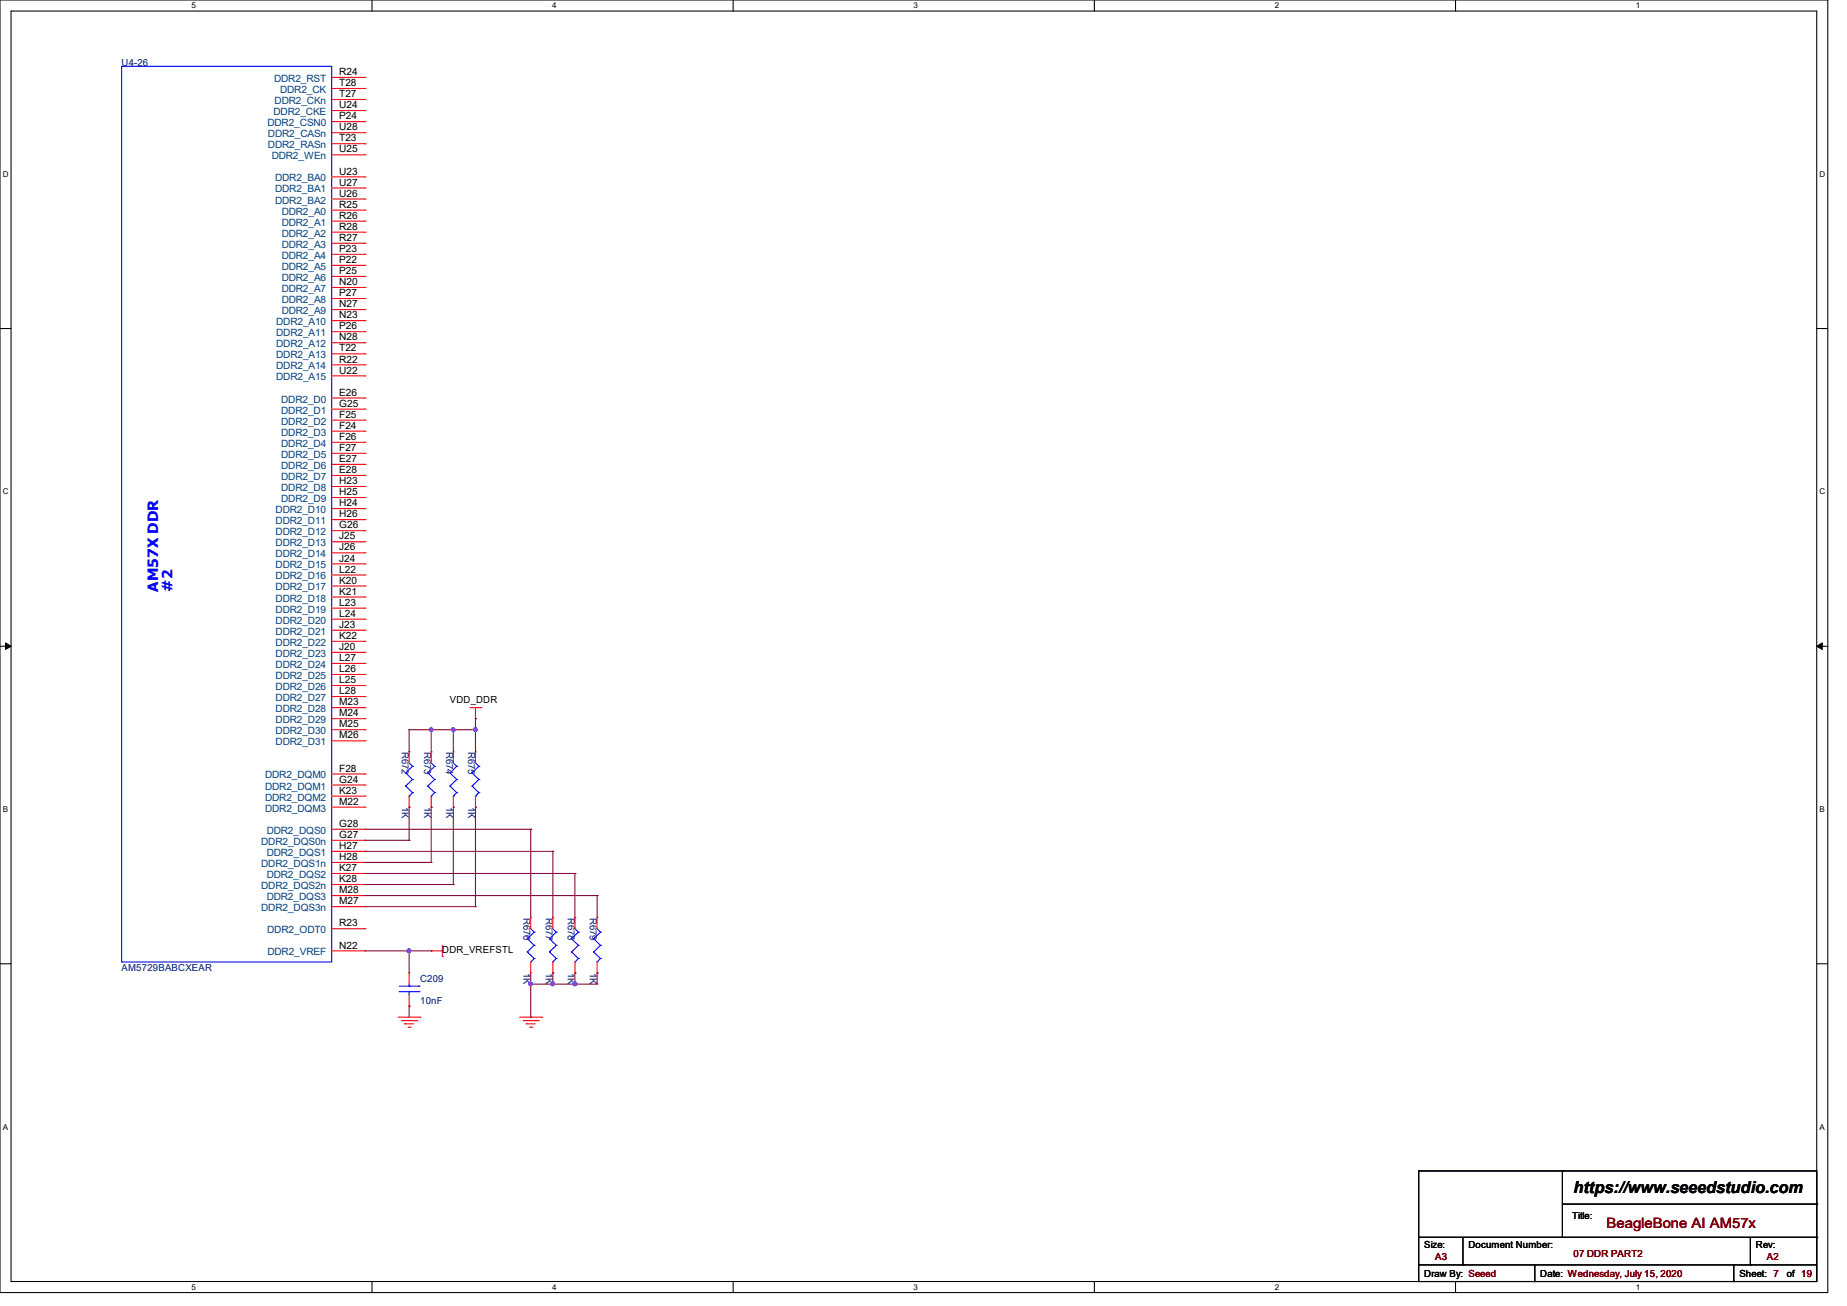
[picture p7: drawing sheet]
<svg xmlns="http://www.w3.org/2000/svg" width="297mm" height="210mm" viewBox="0 0 297 210" stroke-linecap="round" stroke-linejoin="round" font-family="sans-serif">
<path d="M0 0h293.9v207.9h-293.9zM1.8 1.8h290.3v204.3h-290.3z" fill="none" stroke="#000" stroke-width=".17"/>
<g fill="#fff">
<path d="M30.8 .2h.7v1.4h-.7z"/>
<path d="M30.8 206.2h.7v1.4h-.7z"/>
</g>
<path d="M59.8 0v1.8M59.8 206.1v1.8" fill="none" stroke="#000" stroke-width=".17"/>
<g fill="#fff">
<path d="M88.8 .2h.7v1.4h-.7z"/>
<path d="M88.8 206.2h.7v1.4h-.7z"/>
</g>
<path d="M117.9 0v1.8M117.9 206.1v1.8" fill="none" stroke="#000" stroke-width=".17"/>
<g fill="#fff">
<path d="M146.9 .2h.7v1.4h-.7z"/>
<path d="M146.9 206.2h.7v1.4h-.7z"/>
</g>
<path d="M176 0v1.8M176 206.1v1.8" fill="none" stroke="#000" stroke-width=".17"/>
<g fill="#fff">
<path d="M205 .2h.7v1.4h-.7z"/>
<path d="M205 206.2h.7v1.4h-.7z"/>
</g>
<path d="M234.1 0v1.8M234.1 206.1v1.8" fill="none" stroke="#000" stroke-width=".17"/>
<g fill="#fff">
<path d="M263.1 .2h.6v1.4h-.6z"/>
<path d="M263.1 206.2h.6v1.4h-.6z"/>
<path d="M.5 27.3h.9v1.4h-.9z"/>
<path d="M292.6 27.3h.9v1.4h-.9z"/>
<path d="M.5 78.4h.9v1.4h-.9z"/>
<path d="M292.6 78.4h.9v1.4h-.9z"/>
</g>
<path d="M0 52.8h1.8M292.1 52.8h1.8" fill="none" stroke="#000" stroke-width=".17"/>
<g fill="#fff">
<path d="M.5 129.5h.8v1.4h-.8z"/>
<path d="M292.6 129.5h.8v1.4h-.8z"/>
</g>
<path d="M0 103.9h1.8M292.1 103.9h1.8" fill="none" stroke="#000" stroke-width=".17"/>
<path d="M.9 103.4l.9 .5-.9 .5zM292.1 103.9l.9-.5v1z" fill="#000" stroke="#000" stroke-width=".16"/>
<g fill="#fff">
<path d="M.5 180.5h.8v1.4h-.8z"/>
<path d="M292.6 180.5h.8v1.4h-.8z"/>
</g>
<g fill="none" stroke="#000" stroke-width=".17">
<path d="M0 155h1.8M292.1 155h1.8M228.1 188.3h64v17.8h-64zM228.1 199h64M235.2 199v4.4M251.2 188.3h.1M251.2 188.3v10.7M251.2 193.6h40.9M281.5 199v4.4M292.1 199h.1M292.1 193.6h.1M228.1 203.4h.1"/>
<path d="M228.1 203.4h64M235.2 203.4h.1M246.8 206.1h.1M246.8 203.4v2.7M278.8 206.1h.1M278.8 203.4v2.7M281.5 203.4h.1"/>
</g>
<g fill="none" stroke="#f00" stroke-width=".17">
<path d="M53.3 12.4h5.4M53.3 14.2h5.4M53.3 16h5.4M53.3 17.8h5.4M53.3 19.6h5.4M58.7 12.4h.1M58.7 14.2h.1M58.7 16h.1M58.7 17.8h.1M58.7 19.6h.1M53.3 21.3h5.4M53.3 23.1h5.4"/>
<path d="M53.3 24.9h5.4M53.3 28.4h5.4M53.3 30.2h5.4M53.3 32h5.4M53.3 33.8h5.4M53.3 35.6h5.4M53.3 37.3h5.4M53.3 39.1h5.4M58.7 21.3h.1M58.7 23.1h.1M58.7 24.9h.1M58.7 28.4h.1"/>
<path d="M58.7 30.2h.1M58.7 32h.1M58.7 33.8h.1M58.7 35.6h.1M58.7 37.3h.1M58.7 39.1h.1M53.3 40.9h5.4M53.3 42.7h5.4M53.3 44.4h5.4M53.3 46.2h5.4M53.3 48h5.4M53.3 49.8h5.4"/>
<path d="M53.3 51.6h5.4M53.3 53.3h5.4M53.3 55.1h5.4M53.3 56.9h5.4M53.3 58.7h5.4M58.7 40.9h.1M58.7 42.7h.1M58.7 44.4h.1M58.7 46.2h.1M58.7 48h.1M58.7 49.8h.1M58.7 51.6h.1"/>
<path d="M58.7 53.3h.1M58.7 55.1h.1M58.7 56.9h.1M58.7 58.7h.1M53.3 60.5h5.4M53.3 64h5.4M53.3 65.8h5.4M53.3 67.6h5.4M53.3 69.3h5.4M53.3 71.1h5.4M53.3 72.9h5.4M53.3 74.7h5.4"/>
<path d="M53.3 76.5h5.4M53.3 78.2h5.4M58.7 60.5h.1M58.7 64h.1M58.7 65.8h.1M58.7 67.6h.1M58.7 69.3h.1M58.7 71.1h.1M58.7 72.9h.1M58.7 74.7h.1M58.7 76.5h.1M58.7 78.2h.1"/>
<path d="M53.3 80h5.4M53.3 81.8h5.4M53.3 83.6h5.4M53.3 85.3h5.4M53.3 87.1h5.4M53.3 88.9h5.4M53.3 90.7h5.4M53.3 92.5h5.4M53.3 94.2h5.4M53.3 96h5.4M53.3 97.8h5.4M53.3 99.6h5.4"/>
<path d="M58.7 80h.1M58.7 81.8h.1M58.7 83.6h.1M58.7 85.3h.1M58.7 87.1h.1M58.7 88.9h.1M58.7 90.7h.1M58.7 92.5h.1M58.7 94.2h.1M58.7 96h.1M58.7 97.8h.1M58.7 99.6h.1"/>
<path d="M53.3 113.8h5.4M53.3 101.3h5.4M53.3 103.1h5.4M53.3 104.9h5.4M53.3 106.7h5.4M53.3 108.5h5.4M53.3 110.2h5.4M53.3 112h5.4M53.3 115.6h5.4M53.3 117.3h5.4M53.3 119.1h5.4M58.7 101.3h.1"/>
<path d="M58.7 103.1h.1M58.7 104.9h.1M58.7 106.7h.1M58.7 108.5h.1M58.7 110.2h.1M58.7 112h.1M58.7 113.8h.1M58.7 115.6h.1M58.7 117.3h.1M58.7 119.1h.1M75.6 113.8h1.7M76.5 115.6h.1"/>
<path d="M76.5 113.8v1.8M77.3 113.8h.1M53.3 124.5h5.4M53.3 126.2h5.4M53.3 128h5.4M53.3 129.8h5.4M53.3 133.3h5.4M53.3 135.1h5.4M53.3 136.9h5.4M53.3 138.7h5.4M58.7 124.5h.1M58.7 126.2h.1"/>
<path d="M58.7 128h.1M58.7 129.8h.1M58.7 133.3h.1M58.7 135.1h.1M58.7 136.9h.1M58.7 138.7h.1M65.8 120.9h.1M65.8 129.8h.1M65.8 120.9v1.8M65.8 128v1.8M69.3 120.9h.1M69.3 129.8h.1"/>
<path d="M69.3 120.9v1.8M69.3 128v1.8M72.9 120.9h.1M72.9 129.8h.1M72.9 120.9v1.8M72.9 128v1.8M76.5 120.9h.1M76.5 129.8h.1M76.5 120.9v1.8M76.5 128v1.8M53.3 152.9h5.4M53.3 140.5h5.4"/>
<path d="M53.3 142.2h5.4M53.3 144h5.4M53.3 145.8h5.4M53.3 149.4h5.4M58.7 140.5h.1M58.7 142.2h.1M58.7 144h.1M58.7 145.8h.1M58.7 149.4h.1M58.7 152.9h.1M65.8 156.5h.1M65.8 156.5v1.7"/>
<path d="M69.3 152.9h.1M69.3 152.9h1.8M71.1 153.8h.1M71.1 152v1.8M85.3 147.6h.1M85.3 156.5h.1M85.3 147.6v1.8M85.3 154.7v1.8M88.9 147.6h.1M88.9 156.5h.1M88.9 147.6v1.8M88.9 154.7v1.8"/>
<path d="M92.5 147.6h.1M92.5 156.5h.1M92.5 147.6v1.8M92.5 154.7v1.8M96 147.6h.1M96 156.5h.1M96 147.6v1.8M96 154.7v1.8M64 163.6h3.6M64.6 164.1h2.4M65.1 164.6h.1M65.1 164.6h1.4"/>
<path d="M65.6 165.2h.4M65.8 161.8h.1M65.8 160v1.8M66 165.2h.1M67 164.1h.1M67.6 163.6h.1M83.6 163.6h3.5M84.1 164.1h2.5M84.6 164.6h.1M84.6 164.6h1.5M85.2 165.2h.3M85.5 165.2h.1"/>
<path d="M86.6 164.1h.1M87.1 163.6h.1"/>
</g>
<g fill="none" stroke="#00f" stroke-width=".17">
<path d="M19.6 10.7h33.7v144h-33.7zM65.2 124.3h.1M65.2 126.4h.1M65.2 124.3l1.1 1M65.2 126.4l1.1 1.1M65.8 128h.1M65.8 122.7l.5 .5M66.3 123.2h.1M66.3 125.3h.1M66.3 127.5h.1M66.3 123.2l-1.1 1.1M66.3 125.3l-1.1 1.1"/>
<path d="M66.3 127.5l-.5 .5M68.8 124.3h.1M68.8 126.4h.1M68.8 124.3l1.1 1M68.8 126.4l1.1 1.1M69.3 128h.1M69.3 122.7l.6 .5M69.9 123.2h.1M69.9 125.3h.1M69.9 127.5h.1M69.9 123.2l-1.1 1.1M69.9 125.3l-1.1 1.1"/>
<path d="M69.9 127.5l-.6 .5M72.3 124.3h.1M72.3 126.4h.1M72.3 124.3l1.1 1M72.3 126.4l1.1 1.1M72.9 128h.1M72.9 122.7l.5 .5M73.4 123.2h.1M73.4 125.3h.1M73.4 127.5h.1M73.4 123.2l-1.1 1.1M73.4 125.3l-1.1 1.1"/>
<path d="M73.4 127.5l-.5 .5M75.9 124.3h.1M75.9 126.4h.1M75.9 124.3l1.1 1M75.9 126.4l1.1 1.1M76.5 128h.1M76.5 122.7l.5 .5M77 123.2h.1M77 125.3h.1M77 127.5h.1M77 123.2l-1.1 1.1M77 125.3l-1.1 1.1"/>
<path d="M77 127.5l-.5 .5M64.2 158.6h3.2M64.2 159.5h3.2M65.8 159.5h.1M65.8 158.6h.1M65.8 158.2v.4M65.8 159.5v.5M67.4 158.6h.1M67.4 159.5h.1M84.8 151h.1M84.8 153.1h.1M84.8 151l1.1 1"/>
<path d="M84.8 153.1l1.1 1M85.3 154.7h.1M85.3 149.4l.6 .5M85.9 149.9h.1M85.9 152h.1M85.9 154.1h.1M85.9 149.9l-1.1 1.1M85.9 152l-1.1 1.1M85.9 154.1l-.6 .6M88.3 151h.1M88.3 153.1h.1M88.3 151l1.2 1"/>
<path d="M88.3 153.1l1.2 1M88.9 154.7h.1M88.9 149.4l.6 .5M89.5 149.9h.1M89.5 152h.1M89.5 154.1h.1M89.5 149.9l-1.2 1.1M89.5 152l-1.2 1.1M89.5 154.1l-.6 .6M91.9 151h.1M91.9 153.1h.1M91.9 151l1.1 1"/>
<path d="M91.9 153.1l1.1 1M92.5 154.7h.1M92.5 149.4l.5 .5M93 149.9h.1M93 152h.1M93 154.1h.1M93 149.9l-1.1 1.1M93 152l-1.1 1.1M93 154.1l-.5 .6M95.5 151h.1M95.5 153.1h.1M95.5 151l1.1 1"/>
<path d="M95.5 153.1l1.1 1M96 154.7h.1M96 149.4l.6 .5M96.6 149.9h.1M96.6 152h.1M96.6 154.1h.1M96.6 149.9l-1.1 1.1M96.6 152l-1.1 1.1M96.6 154.1l-.6 .6"/>
</g>
<g fill="none" stroke="#800040" stroke-width=".17">
<path d="M65.8 117.3h.1M65.8 117.3v3.6M65.8 117.3h10.7M69.3 117.3h.1M69.3 117.3v3.6M72.9 117.3h.1M72.9 117.3v3.6M76.5 117.3h.1M76.5 115.6h.1M76.5 115.6v5.3M58.7 135.1h7.1M58.7 138.7h10.6"/>
<path d="M58.7 133.3h26.6M58.7 136.9h30.2M65.8 135.1h.1M65.8 129.8h.1M65.8 129.8v5.3M69.3 138.7h.1M69.3 129.8h.1M69.3 129.8v8.9M72.9 129.8h.1M72.9 129.8v12.4M76.5 129.8h.1M76.5 129.8v16"/>
<path d="M85.3 133.3h.1M85.3 133.3v14.3M88.9 136.9h.1M88.9 136.9v10.7M58.7 152.9h10.6M58.7 142.2h14.2M58.7 145.8h17.8M58.7 140.5h33.8M58.7 144h37.3M65.8 152.9h.1M65.8 152.9v3.6M69.3 152.9h.1"/>
<path d="M72.9 142.2h.1M76.5 145.8h.1M85.3 158.2h.1M85.3 156.5v7.1M85.3 158.2h10.7M88.9 158.2h.1M88.9 156.5h.1M88.9 156.5v1.7M92.5 140.5h.1M92.5 156.5h.1M92.5 158.2h.1M92.5 140.5v7.1"/>
<path d="M92.5 156.5v1.7M96 144h.1M96 156.5h.1M96 158.2h.1M96 144v3.6M96 156.5v1.7M65.8 161.8h.1M65.8 161.8v1.8M85.3 163.6h.1"/>
</g>
<g fill="#f0f" stroke="#f0f" stroke-width=".17">
<circle cx="65.8" cy="152.9" r=".32"/>
<circle cx="69.3" cy="117.3" r=".32"/>
<circle cx="72.9" cy="117.3" r=".32"/>
<circle cx="76.4" cy="117.3" r=".32"/>
<circle cx="85.3" cy="158.2" r=".32"/>
<circle cx="92.4" cy="158.2" r=".32"/>
<circle cx="88.9" cy="158.2" r=".32"/>
</g>
<text font-size="2.6" x="253" y="191.8">https://www.seeedstudio.com</text>
<g font-size="2.3" fill="#00f">
<text x="25.4" y="95.1" transform="rotate(-90 25.4 95.1)">AM57X DDR</text>
<text x="27.7" y="95.1" transform="rotate(-90 27.7 95.1)">#2</text>
</g>
<text font-size="2.3" fill="#800000" x="258.4" y="197.5">BeagleBone AI AM57x</text>
<g font-size="1.6" fill="#000080">
<text x="19.6" y="10.7">U4-26</text>
<text x="64.6" y="120.9" transform="rotate(90 64.6 120.9)">R672</text>
<text x="68.2" y="120.9" transform="rotate(90 68.2 120.9)">R673</text>
<text x="71.8" y="120.9" transform="rotate(90 71.8 120.9)">R674</text>
<text x="75.3" y="120.9" transform="rotate(90 75.3 120.9)">R675</text>
<text x="64.6" y="129.8" transform="rotate(90 64.6 129.8)">1K</text>
<text x="68.2" y="129.8" transform="rotate(90 68.2 129.8)">1K</text>
<text x="71.8" y="129.8" transform="rotate(90 71.8 129.8)">1K</text>
<text x="75.3" y="129.8" transform="rotate(90 75.3 129.8)">1K</text>
<text x="84.2" y="147.6" transform="rotate(90 84.2 147.6)">R676</text>
<text x="87.8" y="147.6" transform="rotate(90 87.8 147.6)">R677</text>
<text x="91.3" y="147.6" transform="rotate(90 91.3 147.6)">R678</text>
<text x="94.9" y="147.6" transform="rotate(90 94.9 147.6)">R679</text>
<text x="19.6" y="156.1">AM5729BABCXEAR</text>
<text x="67.6" y="157.9">C209</text>
<text x="67.6" y="161.5">10nF</text>
<text x="84.2" y="156.5" transform="rotate(90 84.2 156.5)">1K</text>
<text x="87.8" y="156.5" transform="rotate(90 87.8 156.5)">1K</text>
<text x="91.3" y="156.5" transform="rotate(90 91.3 156.5)">1K</text>
<text x="94.9" y="156.5" transform="rotate(90 94.9 156.5)">1K</text>
</g>
<g font-size="1.6" fill="#004080">
<text x="44.1" y="13.2">DDR2_RST</text>
<text x="44.2" y="16.7">DDR2_CKn</text>
<text x="45" y="14.9">DDR2_CK</text>
<text x="43" y="20.3">DDR2_CSN0</text>
<text x="43.1" y="22.1">DDR2_CASn</text>
<text x="43.1" y="23.8">DDR2_RASn</text>
<text x="44" y="18.5">DDR2_CKE</text>
<text x="43.7" y="25.6">DDR2_WEn</text>
<text x="44.2" y="29.2">DDR2_BA0</text>
<text x="44.2" y="30.9">DDR2_BA1</text>
<text x="44.2" y="32.7">DDR2_BA2</text>
<text x="45.3" y="34.5">DDR2_A0</text>
<text x="45.3" y="36.3">DDR2_A1</text>
<text x="45.3" y="38.1">DDR2_A2</text>
<text x="45.3" y="39.8">DDR2_A3</text>
<text x="45.3" y="41.6">DDR2_A4</text>
<text x="45.3" y="43.4">DDR2_A5</text>
<text x="45.3" y="45.2">DDR2_A6</text>
<text x="45.3" y="46.9">DDR2_A7</text>
<text x="44.4" y="52.3">DDR2_A10</text>
<text x="45.3" y="48.7">DDR2_A8</text>
<text x="45.3" y="50.5">DDR2_A9</text>
<text x="44.4" y="54.1">DDR2_A11</text>
<text x="44.4" y="55.8">DDR2_A12</text>
<text x="44.4" y="57.6">DDR2_A13</text>
<text x="44.4" y="59.4">DDR2_A14</text>
<text x="44.4" y="61.2">DDR2_A15</text>
<text x="45.2" y="64.7">DDR2_D0</text>
<text x="45.2" y="66.5">DDR2_D1</text>
<text x="45.2" y="68.3">DDR2_D2</text>
<text x="45.2" y="70.1">DDR2_D3</text>
<text x="45.2" y="71.8">DDR2_D4</text>
<text x="45.2" y="73.6">DDR2_D5</text>
<text x="45.2" y="75.4">DDR2_D6</text>
<text x="45.2" y="77.2">DDR2_D7</text>
<text x="44.3" y="82.5">DDR2_D10</text>
<text x="45.2" y="79">DDR2_D8</text>
<text x="45.2" y="80.7">DDR2_D9</text>
<text x="44.3" y="84.3">DDR2_D11</text>
<text x="44.3" y="86.1">DDR2_D12</text>
<text x="44.3" y="87.8">DDR2_D13</text>
<text x="44.3" y="89.6">DDR2_D14</text>
<text x="44.3" y="91.4">DDR2_D15</text>
<text x="44.3" y="93.2">DDR2_D16</text>
<text x="44.3" y="95">DDR2_D17</text>
<text x="44.3" y="96.7">DDR2_D18</text>
<text x="44.3" y="98.5">DDR2_D19</text>
<text x="44.3" y="100.3">DDR2_D20</text>
<text x="44.3" y="102.1">DDR2_D21</text>
<text x="44.3" y="103.8">DDR2_D22</text>
<text x="44.3" y="105.6">DDR2_D23</text>
<text x="44.3" y="107.4">DDR2_D24</text>
<text x="44.3" y="109.2">DDR2_D25</text>
<text x="44.3" y="111">DDR2_D26</text>
<text x="44.3" y="112.7">DDR2_D27</text>
<text x="44.3" y="114.5">DDR2_D28</text>
<text x="44.3" y="116.3">DDR2_D29</text>
<text x="44.3" y="118.1">DDR2_D30</text>
<text x="44.3" y="119.8">DDR2_D31</text>
<text x="42.6" y="125.2">DDR2_DQM0</text>
<text x="42.6" y="127">DDR2_DQM1</text>
<text x="42.6" y="128.7">DDR2_DQM2</text>
<text x="42.6" y="130.5">DDR2_DQM3</text>
<text x="42" y="135.8">DDR2_DQS0n</text>
<text x="42.9" y="134.1">DDR2_DQS0</text>
<text x="42.9" y="137.6">DDR2_DQS1</text>
<text x="42" y="139.4">DDR2_DQS1n</text>
<text x="42" y="143">DDR2_DQS2n</text>
<text x="42.9" y="141.2">DDR2_DQS2</text>
<text x="42" y="146.5">DDR2_DQS3n</text>
<text x="42.9" y="144.7">DDR2_DQS3</text>
<text x="43" y="150.1">DDR2_ODT0</text>
<text x="43" y="153.6">DDR2_VREF</text>
</g>
<g font-size="1.6">
<text x="54.6" y="12.1">R24</text>
<text x="54.6" y="13.8">T28</text>
<text x="54.6" y="15.6">T27</text>
<text x="54.6" y="17.4">U24</text>
<text x="54.6" y="19.2">P24</text>
<text x="54.6" y="21">U28</text>
<text x="54.6" y="22.7">T23</text>
<text x="54.6" y="24.5">U25</text>
<text x="54.6" y="28.1">U23</text>
<text x="54.6" y="29.8">U27</text>
<text x="54.6" y="31.6">U26</text>
<text x="54.6" y="33.4">R25</text>
<text x="54.6" y="35.2">R26</text>
<text x="54.6" y="37">R28</text>
<text x="54.6" y="38.7">R27</text>
<text x="54.6" y="40.5">P23</text>
<text x="54.6" y="42.3">P22</text>
<text x="54.6" y="44.1">P25</text>
<text x="54.6" y="45.8">N20</text>
<text x="54.6" y="47.6">P27</text>
<text x="54.6" y="49.4">N27</text>
<text x="54.6" y="51.2">N23</text>
<text x="54.6" y="53">P26</text>
<text x="54.6" y="54.7">N28</text>
<text x="54.6" y="56.5">T22</text>
<text x="54.6" y="58.3">R22</text>
<text x="54.6" y="60.1">U22</text>
<text x="54.6" y="63.6">E26</text>
<text x="54.6" y="65.4">G25</text>
<text x="54.6" y="67.2">F25</text>
<text x="54.6" y="69">F24</text>
<text x="54.6" y="70.7">F26</text>
<text x="54.6" y="72.5">F27</text>
<text x="54.6" y="74.3">E27</text>
<text x="54.6" y="76.1">E28</text>
<text x="54.6" y="77.9">H23</text>
<text x="54.6" y="79.6">H25</text>
<text x="54.6" y="81.4">H24</text>
<text x="54.6" y="83.2">H26</text>
<text x="54.6" y="85">G26</text>
<text x="54.6" y="86.7">J25</text>
<text x="54.6" y="88.5">J26</text>
<text x="54.6" y="90.3">J24</text>
<text x="54.6" y="92.1">L22</text>
<text x="54.6" y="93.9">K20</text>
<text x="54.6" y="95.6">K21</text>
<text x="54.6" y="97.4">L23</text>
<text x="54.6" y="99.2">L24</text>
<text x="54.6" y="101">J23</text>
<text x="54.6" y="102.7">K22</text>
<text x="54.6" y="104.5">J20</text>
<text x="54.6" y="106.3">L27</text>
<text x="54.6" y="108.1">L26</text>
<text x="54.6" y="109.9">L25</text>
<text x="54.6" y="111.6">L28</text>
<text x="54.6" y="113.4">M23</text>
<text x="72.3" y="113.1">VDD_DDR</text>
<text x="54.6" y="115.2">M24</text>
<text x="54.6" y="117">M25</text>
<text x="54.6" y="118.7">M26</text>
<text x="54.6" y="124.1">F28</text>
<text x="54.6" y="125.9">G24</text>
<text x="54.6" y="127.6">K23</text>
<text x="54.6" y="129.4">M22</text>
<text x="54.6" y="133">G28</text>
<text x="54.6" y="134.7">G27</text>
<text x="54.6" y="136.5">H27</text>
<text x="54.6" y="138.3">H28</text>
<text x="54.6" y="140.1">K27</text>
<text x="54.6" y="141.9">K28</text>
<text x="54.6" y="143.6">M28</text>
<text x="54.6" y="145.4">M27</text>
<text x="54.6" y="149">R23</text>
<text x="54.6" y="152.5">N22</text>
<text x="71.1" y="153.3">DDR_VREFSTL</text>
<text x="252.8" y="196">Title:</text>
<text x="229" y="200.7">Size:</text>
<text x="236.1" y="200.7">Document Number:</text>
<text x="282.4" y="200.7">Rev:</text>
<text x="229" y="205.4">Draw By: Seeed</text>
<text x="247.7" y="205.4">Date: Wednesday, July 15, 2020</text>
<text x="279.7" y="205.4">Sheet: 7</text>
<text x="287.3" y="205.4">of 19</text>
</g>
<g font-size="1.6" fill="#800000">
<text x="230.8" y="202.7">A3</text>
<text x="253" y="202.2">07 DDR PART2</text>
<text x="284.1" y="202.7">A2</text>
</g>
<g font-size="1.3">
<text x="30.8" y="1.3">5</text>
<text x="88.8" y="1.3">4</text>
<text x="146.9" y="1.3">3</text>
<text x="205" y="1.3">2</text>
<text x="263.1" y="1.3">1</text>
<text x=".5" y="28.4">D</text>
<text x="292.6" y="28.4">D</text>
<text x=".5" y="79.5">C</text>
<text x="292.6" y="79.5">C</text>
<text x=".5" y="130.6">B</text>
<text x="292.6" y="130.6">B</text>
<text x=".5" y="181.7">A</text>
<text x="292.6" y="181.7">A</text>
<text x="30.8" y="207.4">5</text>
<text x="88.8" y="207.4">4</text>
<text x="146.9" y="207.4">3</text>
<text x="205" y="207.4">2</text>
<text x="263.1" y="207.4">1</text>
</g>
</svg>
